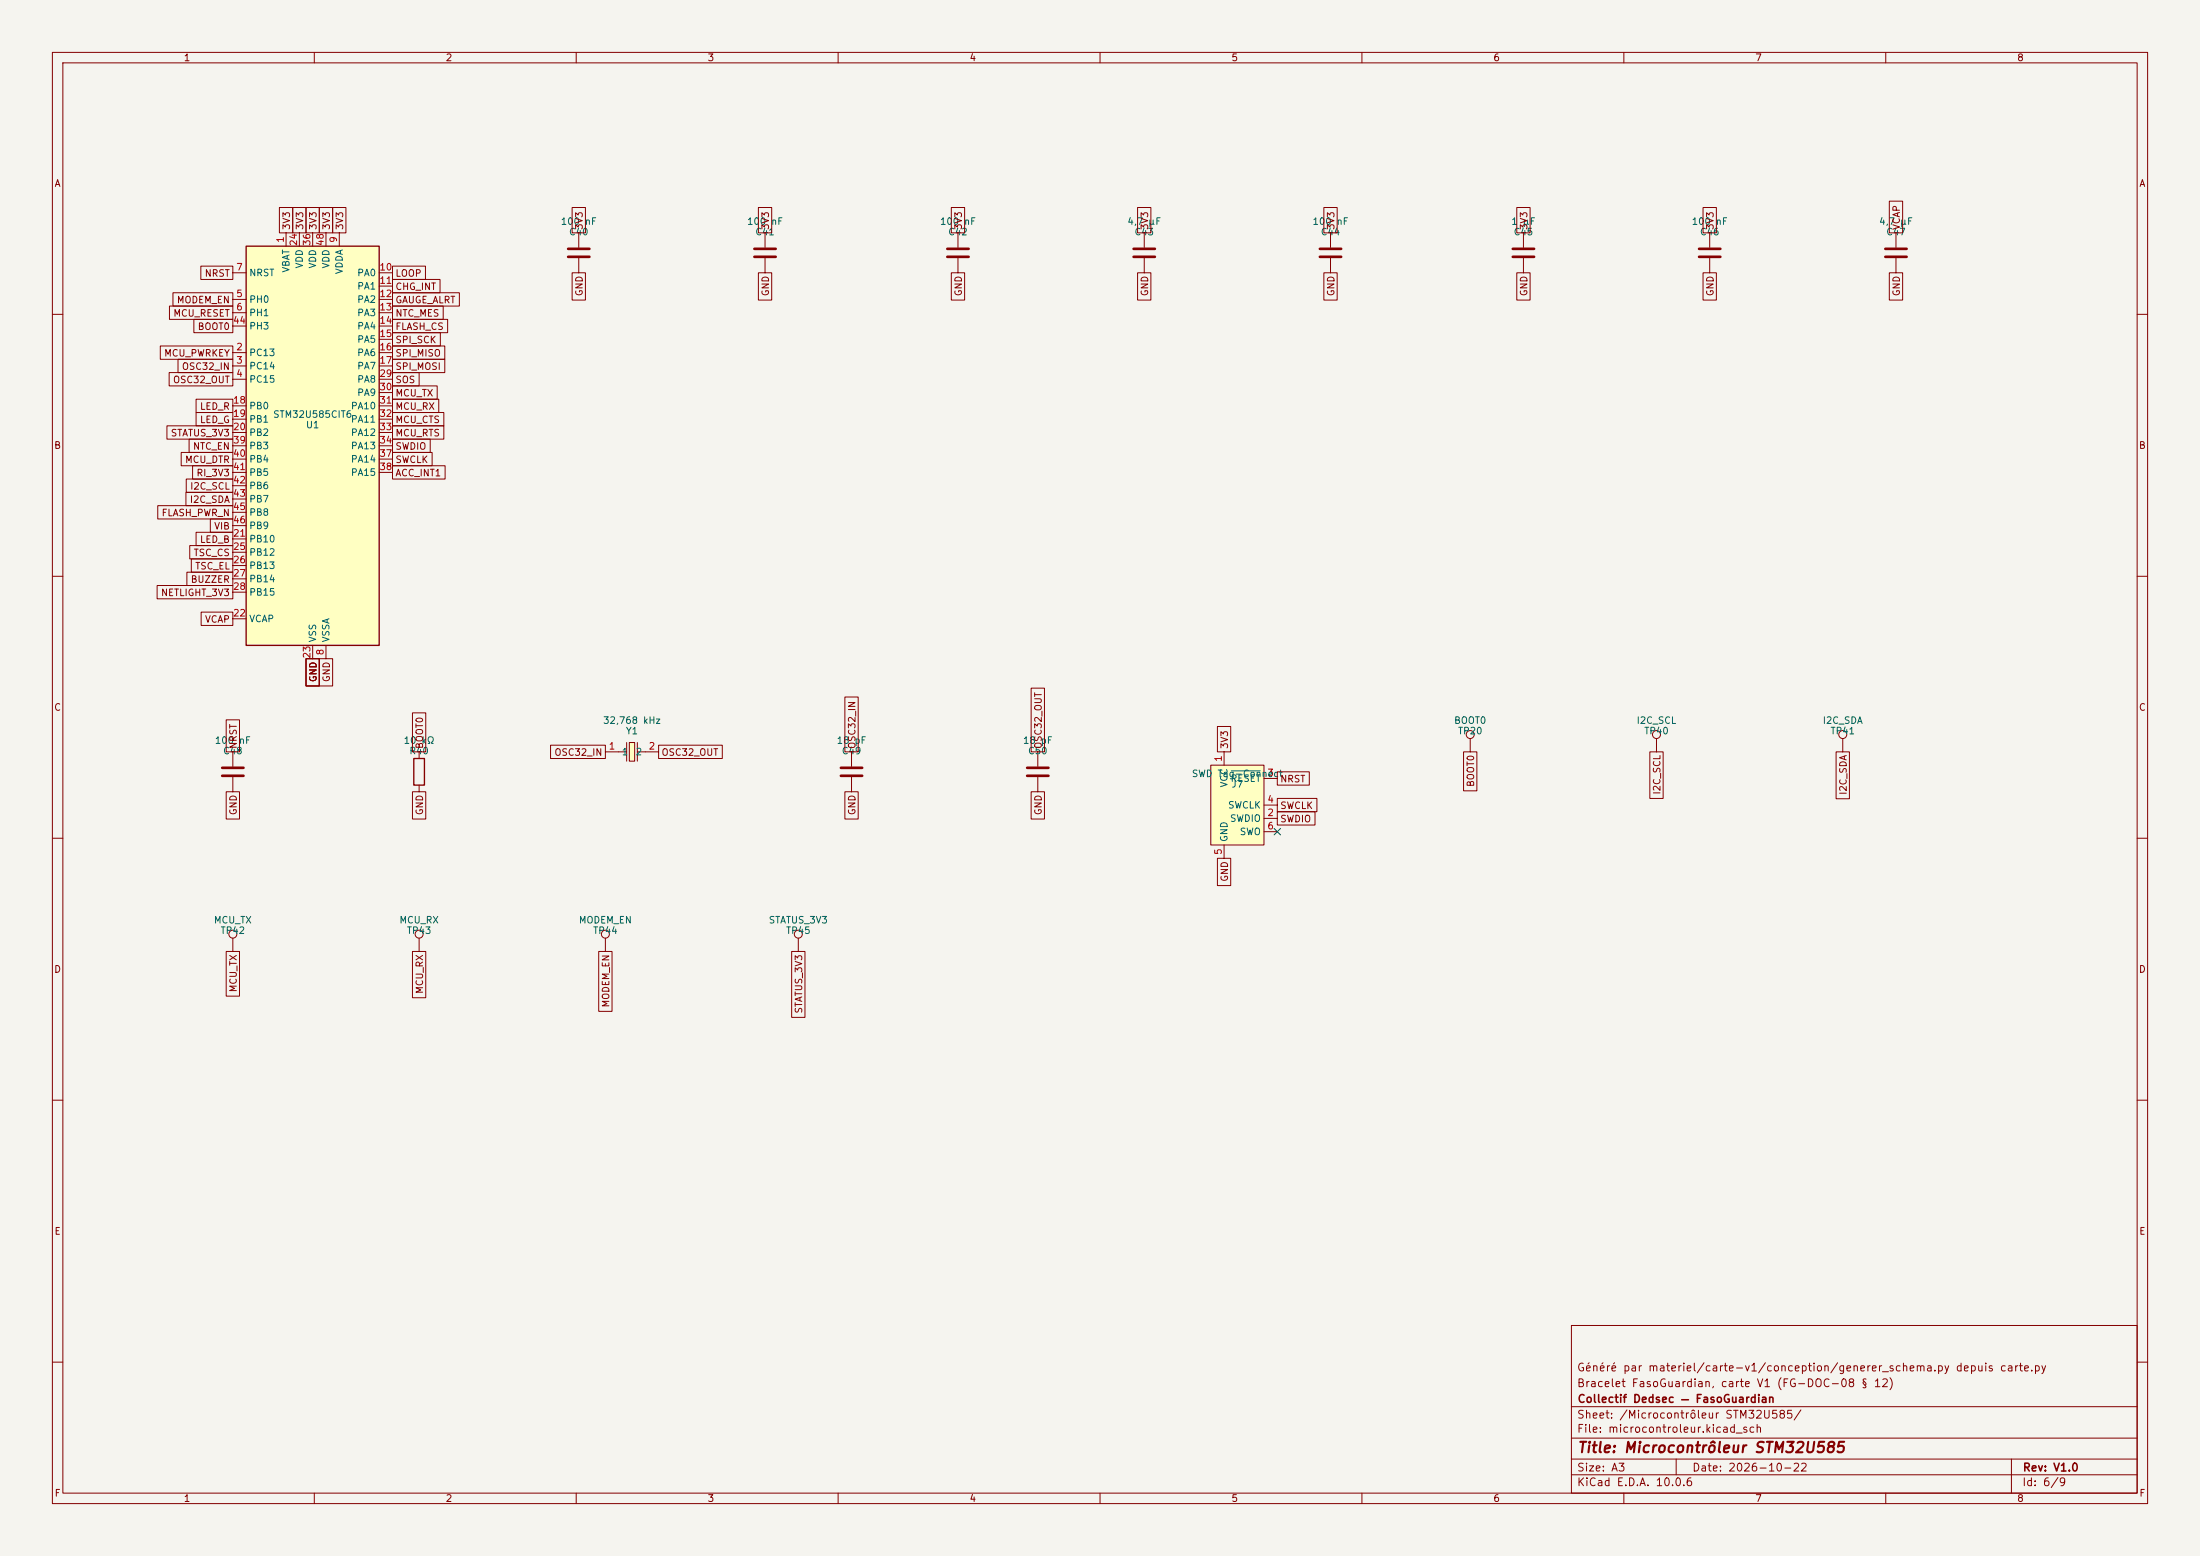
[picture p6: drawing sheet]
<svg xmlns="http://www.w3.org/2000/svg" width="420mm" height="297mm" viewBox="0 0 420 297" stroke-linecap="round" stroke-linejoin="round" font-family="sans-serif">
<path d="M0 0h420v297h-420z" fill="#f5f4ef" stroke="#f5f4ef" stroke-width=".19"/>
<g fill="none" stroke="#840000" stroke-width=".19">
<path d="M10 10h400v277h-400zM12 12h396v273h-396zM60 10v2M110 10v2M160 10v2M210 10v2M260 10v2M310 10v2M360 10v2M10 60h2M408 60h2M10 110h2"/>
<path d="M408 110h2M10 160h2M408 160h2M44.4 179.1v2.5M10 210h2M408 210h2M300 253h108v32h-108zM10 260h2M300 278.5h108M300 274.5h108M300 268.5h108M320 278.5v3"/>
<path d="M384 278.5v6.5M408 260h2M60 285v2M110 285v2M160 285v2M210 285v2M260 285v2M300 281.5h108M310 285v2M360 285v2"/>
<circle cx="44.4" cy="178.3" r=".76"/>
</g>
<path d="M47 47h25.4v76.2h-25.4z" fill="#ffffc2"/>
<path d="M47 47h25.4v76.2h-25.4z" fill="none" stroke="#840000" stroke-width=".25"/>
<g fill="none" stroke="#840000" stroke-width=".19">
<path d="M44.4 57.2h2.6M44.4 59.7h2.6M44.4 52.1h2.6M54.6 44.5v2.5M57.1 44.5v2.5M59.7 44.5v2.5M62.2 44.5v2.5M64.8 44.5v2.5M72.4 57.2h2.5M72.4 59.7h2.5M72.4 52.1h2.5M72.4 54.6h2.5"/>
<path d="M44.4 67.3h2.6M44.4 69.9h2.6M44.4 72.4h2.6M44.4 62.2h2.6M44.4 77.5h2.6M72.4 67.3h2.5M72.4 69.9h2.5M72.4 72.4h2.5M72.4 62.2h2.5M72.4 64.8h2.5M72.4 77.5h2.5M72.4 74.9h2.5"/>
<path d="M44.4 80h2.6M44.4 82.6h2.6M44.4 85.1h2.6M44.4 87.6h2.6M44.4 90.2h2.6M44.4 92.7h2.6M44.4 95.3h2.6M44.4 97.8h2.6M72.4 80h2.5M72.4 82.6h2.5M72.4 85.1h2.5M72.4 87.6h2.5"/>
<path d="M72.4 90.2h2.5M44.4 102.9h2.6M44.4 118.1h2.6M44.4 105.4h2.6M44.4 108h2.6M44.4 110.5h2.6M44.4 113h2.6M44.4 100.3h2.6M59.7 123.2v2.5M62.2 123.2v2.5"/>
</g>
<path d="M120.1 141.7h1.1v3.6h-1.1z" fill="#ffffc2"/>
<g fill="none" stroke="#840000" stroke-width=".19">
<path d="M110.5 44.5v2.7M110.5 49.3v2.8M146 44.5v2.7M146 49.3v2.8M182.9 44.5v2.7M182.9 49.3v2.8M218.4 44.5v2.7M218.4 49.3v2.8M254 44.5v2.7M254 49.3v2.8M290.8 44.5v2.7M290.8 49.3v2.8"/>
<path d="M326.4 44.5v2.7M326.4 49.3v2.8M361.9 44.5v2.7M361.9 49.3v2.8M44.4 143.5v2.8M44.4 148.3v2.8M80 143.5v1.3M80 149.9v1.2M115.6 143.5h4M119.6 141.7v3.6M120.1 141.7h1.1v3.6h-1.1zM121.7 143.5h4"/>
<path d="M121.7 141.7v3.6M162.6 143.5v2.8M162.6 148.3v2.8M198.1 143.5v2.8M198.1 148.3v2.8M280.7 141v2.5M316.2 141v2.5M351.8 141v2.5M80 179.1v2.5M115.6 179.1v2.5M152.4 179.1v2.5"/>
<circle cx="280.7" cy="140.2" r=".76"/>
<circle cx="316.2" cy="140.2" r=".76"/>
<circle cx="351.8" cy="140.2" r=".76"/>
<circle cx="80" cy="178.3" r=".76"/>
<circle cx="115.6" cy="178.3" r=".76"/>
<circle cx="152.4" cy="178.3" r=".76"/>
</g>
<g fill="none" stroke="#840000" stroke-width=".51">
<path d="M108.5 47.5h4M108.5 49h4M144 47.5h4.1M144 49h4.1M180.8 47.5h4.1M180.8 49h4.1M216.4 47.5h4.1M216.4 49h4.1M252 47.5h4M252 49h4M288.8 47.5h4.1M288.8 49h4.1"/>
<path d="M324.4 47.5h4M324.4 49h4M359.9 47.5h4.1M359.9 49h4.1M42.4 146.6h4.1M42.4 148.1h4.1M160.5 146.6h4.1M160.5 148.1h4.1M196.1 146.6h4.1M196.1 148.1h4.1"/>
</g>
<path d="M79 144.8h2v5.1h-2z" fill="none" stroke="#840000" stroke-width=".25"/>
<path d="M231.1 146.1h10.2v15.2h-10.2z" fill="#ffffc2"/>
<g fill="none" stroke="#840000" stroke-width=".19">
<path d="M53.3 39.6h2.6v4.9h-2.6zM55.9 39.6h2.5v4.9h-2.5zM58.4 39.6h2.6v4.9h-2.6zM61 39.6h2.5v4.9h-2.5zM63.5 39.6h2.5v4.9h-2.5zM109.2 39.6h2.6v4.9h-2.6zM144.8 39.6h2.5v4.9h-2.5zM181.6 39.6h2.6v4.9h-2.6zM217.2 39.6h2.5v4.9h-2.5zM252.7 39.6h2.6v4.9h-2.6zM289.6 39.6h2.5v4.9h-2.5zM325.1 39.6h2.6v4.9h-2.6z"/>
<path d="M360.7 38.4h2.5v6.1h-2.5zM32.4 58.4h12v2.6h-12zM33 55.9h11.4v2.5h-11.4zM38.3 50.8h6.1v2.5h-6.1zM74.9 50.8h6.3v2.5h-6.3zM74.9 53.3h9.1v2.6h-9.1zM74.9 55.9h12.8v2.5h-12.8zM74.9 58.4h9.7v2.6h-9.7zM109.2 52.1h2.6v5.2h-2.6zM144.8 52.1h2.5v5.2h-2.5zM181.6 52.1h2.6v5.2h-2.6zM217.2 52.1h2.5v5.2h-2.5z"/>
<path d="M252.7 52.1h2.6v5.2h-2.6zM289.6 52.1h2.5v5.2h-2.5zM325.1 52.1h2.6v5.2h-2.6zM360.7 52.1h2.5v5.2h-2.5zM30.6 66h13.8v2.6h-13.8zM32.3 71.1h12.1v2.6h-12.1zM34 68.6h10.4v2.5h-10.4zM37 61h7.4v2.5h-7.4zM37.4 76.2h7v2.5h-7zM37.4 78.7h7v2.6h-7zM74.9 63.5h9.2v2.5h-9.2zM74.9 66h10v2.6h-10z"/>
<path d="M74.9 68.6h10v2.5h-10zM74.9 71.1h5.1v2.6h-5.1zM74.9 73.7h8.6v2.5h-8.6zM74.9 76.2h8.9v2.5h-8.9zM74.9 78.7h9.8v2.6h-9.8zM74.9 61h10.6v2.5h-10.6zM30.1 96.5h14.3v2.6h-14.3zM31.9 81.3h12.5v2.5h-12.5zM34.6 86.4h9.8v2.5h-9.8zM35.5 94h8.9v2.5h-8.9zM35.6 91.4h8.8v2.6h-8.8zM36.1 83.8h8.3v2.6h-8.3z"/>
<path d="M36.8 88.9h7.6v2.5h-7.6zM40.2 99.1h4.2v2.5h-4.2zM74.9 81.3h9.8v2.5h-9.8zM74.9 83.8h7.2v2.6h-7.2zM74.9 86.4h7.6v2.5h-7.6zM74.9 88.9h10.1v2.5h-10.1zM30 111.8h14.4v2.5h-14.4zM35.7 109.2h8.7v2.6h-8.7zM36.2 104.1h8.2v2.6h-8.2zM36.5 106.7h7.9v2.5h-7.9zM37.4 101.6h7v2.5h-7zM38.4 116.8h6v2.6h-6z"/>
<path d="M43.2 137.4h2.5v6.1h-2.5zM58.4 125.7h2.6v5.2h-2.6zM61 125.7h2.5v5.2h-2.5zM78.7 136.1h2.6v7.4h-2.6zM161.3 133h2.5v10.5h-2.5zM196.8 131.4h2.6v12.1h-2.6zM232.4 138.7h2.6v4.8h-2.6zM43.2 151.1h2.5v5.2h-2.5zM78.7 151.1h2.6v5.2h-2.6zM105.1 142.2h10.5v2.6h-10.5zM125.7 142.2h12.2v2.6h-12.2zM161.3 151.1h2.5v5.2h-2.5z"/>
<path d="M196.8 151.1h2.6v5.2h-2.6zM231.1 146.1h10.2v15.2h-10.2zM233.7 143.5v2.6M241.3 156.2h2.5M241.3 148.6h2.5M241.3 153.7h2.5M241.3 158.8h2.5M243.8 154.9h7.2v2.6h-7.2zM243.8 152.4h7.6v2.5h-7.6zM243.8 147.3h6.2v2.6h-6.2zM279.4 143.5h2.5v7.5h-2.5zM315 143.5h2.5v8.9h-2.5z"/>
<path d="M350.5 143.5h2.6v9h-2.6zM232.4 163.8h2.6v5.2h-2.6zM233.7 161.3v2.5M43.2 181.6h2.5v8.5h-2.5zM78.7 181.6h2.6v8.8h-2.6zM114.3 181.6h2.5v11.4h-2.5zM151.1 181.6h2.6v12.6h-2.6z"/>
</g>
<path d="M235.1 147.1h5.5" fill="none" stroke="#006464" stroke-width=".19"/>
<path d="M243.2 158.1l1.2 1.3M244.4 158.1l-1.2 1.3" fill="none" stroke="#000084" stroke-width=".19"/>
<text font-size="2" fill="#840000" x="301" y="277.8">Title: Microcontrôleur STM32U585</text>
<g font-size="1.5" fill="#840000">
<text x="300.9" y="262.1">Généré par materiel/carte-v1/conception/generer_schema.py depuis carte.py</text>
<text x="300.9" y="265.1">Bracelet FasoGuardian, carte V1 (FG-DOC-08 § 12)</text>
<text x="301" y="268.1">Collectif Dedsec — FasoGuardian</text>
<text x="300.9" y="273.8">File: microcontroleur.kicad_sch</text>
<text x="300.9" y="271.1">Sheet: /Microcontrôleur STM32U585/</text>
<text x="300.9" y="281.2">Size: A3</text>
<text x="322.9" y="281.2">Date: 2026-10-22</text>
<text x="386" y="281.2">Rev: V1.0</text>
<text x="300.9" y="284">KiCad E.D.A. 10.0.6</text>
<text x="385.9" y="284">Id: 6/9</text>
</g>
<g font-size="1.3" fill="#840000">
<text x="35" y="12">1</text>
<text x="85" y="12">2</text>
<text x="135" y="12">3</text>
<text x="185" y="12">4</text>
<text x="235" y="12">5</text>
<text x="285" y="12">6</text>
<text x="335" y="12">7</text>
<text x="385" y="12">8</text>
<text x="10.3" y="36">A</text>
<text x="408.3" y="36">A</text>
<text x="55.7" y="44" transform="rotate(-90 55.7 44)">3V3</text>
<text x="58.2" y="44" transform="rotate(-90 58.2 44)">3V3</text>
<text x="60.7" y="44" transform="rotate(-90 60.7 44)">3V3</text>
<text x="63.3" y="44" transform="rotate(-90 63.3 44)">3V3</text>
<text x="65.8" y="44" transform="rotate(-90 65.8 44)">3V3</text>
<text x="111.5" y="44" transform="rotate(-90 111.5 44)">3V3</text>
<text x="147.1" y="44" transform="rotate(-90 147.1 44)">3V3</text>
<text x="183.9" y="44" transform="rotate(-90 183.9 44)">3V3</text>
<text x="219.5" y="44" transform="rotate(-90 219.5 44)">3V3</text>
<text x="255.1" y="44" transform="rotate(-90 255.1 44)">3V3</text>
<text x="291.9" y="44" transform="rotate(-90 291.9 44)">3V3</text>
<text x="327.4" y="44" transform="rotate(-90 327.4 44)">3V3</text>
<text x="363" y="44" transform="rotate(-90 363 44)">VCAP</text>
<text x="39" y="53.1">NRST</text>
<text x="75.4" y="53.1">LOOP</text>
<text x="33.6" y="58.2">MODEM_EN</text>
<text x="75.4" y="55.7">CHG_INT</text>
<text x="75.4" y="58.2">GAUGE_ALRT</text>
<text x="111.5" y="56.6" transform="rotate(-90 111.5 56.6)">GND</text>
<text x="147.1" y="56.6" transform="rotate(-90 147.1 56.6)">GND</text>
<text x="183.9" y="56.6" transform="rotate(-90 183.9 56.6)">GND</text>
<text x="219.5" y="56.6" transform="rotate(-90 219.5 56.6)">GND</text>
<text x="255.1" y="56.6" transform="rotate(-90 255.1 56.6)">GND</text>
<text x="291.9" y="56.6" transform="rotate(-90 291.9 56.6)">GND</text>
<text x="327.4" y="56.6" transform="rotate(-90 327.4 56.6)">GND</text>
<text x="363" y="56.6" transform="rotate(-90 363 56.6)">GND</text>
<text x="33" y="60.7">MCU_RESET</text>
<text x="37.6" y="63.3">BOOT0</text>
<text x="75.4" y="65.8">SPI_SCK</text>
<text x="75.4" y="60.7">NTC_MES</text>
<text x="75.4" y="63.3">FLASH_CS</text>
<text x="31.2" y="68.4">MCU_PWRKEY</text>
<text x="34.6" y="70.9">OSC32_IN</text>
<text x="75.4" y="68.4">SPI_MISO</text>
<text x="75.4" y="70.9">SPI_MOSI</text>
<text x="32.9" y="73.4">OSC32_OUT</text>
<text x="75.4" y="73.4">SOS</text>
<text x="75.4" y="76">MCU_TX</text>
<text x="32.5" y="83.6">STATUS_3V3</text>
<text x="38.1" y="78.5">LED_R</text>
<text x="38.1" y="81.1">LED_G</text>
<text x="75.4" y="78.5">MCU_RX</text>
<text x="75.4" y="81.1">MCU_CTS</text>
<text x="75.4" y="83.6">MCU_RTS</text>
<text x="10.2" y="86">B</text>
<text x="35.2" y="88.7">MCU_DTR</text>
<text x="36.7" y="86.1">NTC_EN</text>
<text x="75.4" y="86.1">SWDIO</text>
<text x="75.4" y="88.7">SWCLK</text>
<text x="408.2" y="86">B</text>
<text x="36.2" y="93.8">I2C_SCL</text>
<text x="37.4" y="91.2">RI_3V3</text>
<text x="75.4" y="91.2">ACC_INT1</text>
<text x="30.7" y="98.8">FLASH_PWR_N</text>
<text x="36.1" y="96.3">I2C_SDA</text>
<text x="40.8" y="101.4">VIB</text>
<text x="36.9" y="106.5">TSC_CS</text>
<text x="38.1" y="103.9">LED_B</text>
<text x="36.3" y="111.5">BUZZER</text>
<text x="37.2" y="109">TSC_EL</text>
<text x="30.6" y="114.1">NETLIGHT_3V3</text>
<text x="39" y="119.2">VCAP</text>
<text x="60.7" y="130.3" transform="rotate(-90 60.7 130.3)">GND</text>
<text x="63.3" y="130.3" transform="rotate(-90 63.3 130.3)">GND</text>
<text x="10.2" y="136">C</text>
<text x="408.2" y="136">C</text>
<text x="45.5" y="143.1" transform="rotate(-90 45.5 143.1)">NRST</text>
<text x="81.1" y="143.1" transform="rotate(-90 81.1 143.1)">BOOT0</text>
<text x="163.6" y="143.1" transform="rotate(-90 163.6 143.1)">OSC32_IN</text>
<text x="199.2" y="143.1" transform="rotate(-90 199.2 143.1)">OSC32_OUT</text>
<text x="234.7" y="143.1" transform="rotate(-90 234.7 143.1)">3V3</text>
<text x="105.7" y="144.6">OSC32_IN</text>
<text x="126.2" y="144.6">OSC32_OUT</text>
<text x="244.3" y="149.6">NRST</text>
<text x="45.5" y="155.7" transform="rotate(-90 45.5 155.7)">GND</text>
<text x="81.1" y="155.7" transform="rotate(-90 81.1 155.7)">GND</text>
<text x="163.6" y="155.7" transform="rotate(-90 163.6 155.7)">GND</text>
<text x="199.2" y="155.7" transform="rotate(-90 199.2 155.7)">GND</text>
<text x="244.3" y="154.7">SWCLK</text>
<text x="281.7" y="150.3" transform="rotate(-90 281.7 150.3)">BOOT0</text>
<text x="317.3" y="151.8" transform="rotate(-90 317.3 151.8)">I2C_SCL</text>
<text x="352.8" y="151.8" transform="rotate(-90 352.8 151.8)">I2C_SDA</text>
<text x="244.3" y="157.3">SWDIO</text>
<text x="234.7" y="168.4" transform="rotate(-90 234.7 168.4)">GND</text>
<text x="10.2" y="186">D</text>
<text x="408.2" y="186">D</text>
<text x="45.5" y="189.5" transform="rotate(-90 45.5 189.5)">MCU_TX</text>
<text x="81.1" y="189.8" transform="rotate(-90 81.1 189.8)">MCU_RX</text>
<text x="116.6" y="192.4" transform="rotate(-90 116.6 192.4)">MODEM_EN</text>
<text x="153.5" y="193.6" transform="rotate(-90 153.5 193.6)">STATUS_3V3</text>
<text x="10.3" y="236">E</text>
<text x="408.3" y="236">E</text>
<text x="10.3" y="286">F</text>
<text x="35" y="287">1</text>
<text x="85" y="287">2</text>
<text x="135" y="287">3</text>
<text x="185" y="287">4</text>
<text x="235" y="287">5</text>
<text x="285" y="287">6</text>
<text x="335" y="287">7</text>
<text x="385" y="287">8</text>
<text x="408.3" y="286">F</text>
</g>
<g font-size="1.3" fill="#a90000">
<text x="54.5" y="46.5" transform="rotate(-90 54.5 46.5)">1</text>
<text x="57" y="47.1" transform="rotate(-90 57 47.1)">24</text>
<text x="59.6" y="47.1" transform="rotate(-90 59.6 47.1)">36</text>
<text x="62.1" y="47.1" transform="rotate(-90 62.1 47.1)">48</text>
<text x="64.6" y="46.5" transform="rotate(-90 64.6 46.5)">9</text>
<text x="45" y="51.9">7</text>
<text x="72.3" y="51.9">10</text>
<text x="45" y="57">5</text>
<text x="45" y="59.6">6</text>
<text x="72.3" y="54.5">11</text>
<text x="72.3" y="57">12</text>
<text x="72.3" y="59.6">13</text>
<text x="44.4" y="62.1">44</text>
<text x="72.3" y="62.1">14</text>
<text x="72.3" y="64.6">15</text>
<text x="45" y="67.2">2</text>
<text x="45" y="69.7">3</text>
<text x="72.3" y="67.2">16</text>
<text x="72.3" y="69.7">17</text>
<text x="44.4" y="77.3">18</text>
<text x="45" y="72.3">4</text>
<text x="72.3" y="72.3">29</text>
<text x="72.3" y="74.8">30</text>
<text x="72.3" y="77.3">31</text>
<text x="44.4" y="79.9">19</text>
<text x="44.4" y="82.4">20</text>
<text x="72.3" y="79.9">32</text>
<text x="72.3" y="82.4">33</text>
<text x="44.4" y="85">39</text>
<text x="44.4" y="87.5">40</text>
<text x="72.3" y="85">34</text>
<text x="72.3" y="87.5">37</text>
<text x="44.4" y="90">41</text>
<text x="44.4" y="92.6">42</text>
<text x="44.4" y="95.1">43</text>
<text x="72.3" y="90">38</text>
<text x="44.4" y="97.7">45</text>
<text x="44.4" y="100.2">46</text>
<text x="44.4" y="102.7">21</text>
<text x="44.4" y="105.3">25</text>
<text x="44.4" y="107.8">26</text>
<text x="44.4" y="110.4">27</text>
<text x="44.4" y="112.9">28</text>
<text x="44.4" y="118">22</text>
<text x="59.6" y="125.8" transform="rotate(-90 59.6 125.8)">23</text>
<text x="62.1" y="125.2" transform="rotate(-90 62.1 125.2)">8</text>
<text x="116.1" y="143.4">1</text>
<text x="123.7" y="143.4">2</text>
<text x="233.5" y="145.5" transform="rotate(-90 233.5 145.5)">1</text>
<text x="241.8" y="148.5">3</text>
<text x="241.8" y="153.5">4</text>
<text x="241.8" y="156.1">2</text>
<text x="241.8" y="158.6">6</text>
<text x="233.5" y="163.3" transform="rotate(-90 233.5 163.3)">5</text>
</g>
<g font-size="1.3" fill="#006464">
<text x="106.9" y="43.2">100 nF</text>
<text x="108.5" y="45.2">C40</text>
<text x="142.5" y="43.2">100 nF</text>
<text x="144.1" y="45.2">C41</text>
<text x="179.3" y="43.2">100 nF</text>
<text x="180.9" y="45.2">C42</text>
<text x="215.1" y="43.2">4,7 µF</text>
<text x="216.5" y="45.2">C43</text>
<text x="250.5" y="43.2">100 nF</text>
<text x="252" y="45.2">C44</text>
<text x="288.4" y="43.2">1</text>
<text x="288.9" y="45.2">C45</text>
<text x="290.6" y="43.2">µF</text>
<text x="322.8" y="43.2">100 nF</text>
<text x="324.4" y="45.2">C46</text>
<text x="358.6" y="43.2">4,7 µF</text>
<text x="360" y="45.2">C47</text>
<text x="47.5" y="53">NRST</text>
<text x="55.6" y="52.1" transform="rotate(-90 55.6 52.1)">VBAT</text>
<text x="58.1" y="51.4" transform="rotate(-90 58.1 51.4)">VDD</text>
<text x="60.7" y="51.4" transform="rotate(-90 60.7 51.4)">VDD</text>
<text x="63.2" y="51.4" transform="rotate(-90 63.2 51.4)">VDD</text>
<text x="65.7" y="52.4" transform="rotate(-90 65.7 52.4)">VDDA</text>
<text x="68.1" y="53">PA0</text>
<text x="47.5" y="58.1">PH0</text>
<text x="68.1" y="55.6">PA1</text>
<text x="68.1" y="58.1">PA2</text>
<text x="47.5" y="60.7">PH1</text>
<text x="47.5" y="63.2">PH3</text>
<text x="68.1" y="60.7">PA3</text>
<text x="68.1" y="63.2">PA4</text>
<text x="68.1" y="65.7">PA5</text>
<text x="47.5" y="68.3">PC13</text>
<text x="47.5" y="70.8">PC14</text>
<text x="68.1" y="68.3">PA6</text>
<text x="68.1" y="70.8">PA7</text>
<text x="47.5" y="73.4">PC15</text>
<text x="68.1" y="73.4">PA8</text>
<text x="68.1" y="75.9">PA9</text>
<text x="47.5" y="78.4">PB0</text>
<text x="47.5" y="81">PB1</text>
<text x="47.5" y="83.5">PB2</text>
<text x="52" y="80.1">STM32U585CIT6</text>
<text x="58.3" y="82.1">U1</text>
<text x="66.9" y="78.4">PA10</text>
<text x="66.9" y="81">PA11</text>
<text x="66.9" y="83.5">PA12</text>
<text x="47.5" y="86.1">PB3</text>
<text x="47.5" y="88.6">PB4</text>
<text x="66.9" y="86.1">PA13</text>
<text x="66.9" y="88.6">PA14</text>
<text x="47.5" y="91.1">PB5</text>
<text x="47.5" y="93.7">PB6</text>
<text x="66.9" y="91.1">PA15</text>
<text x="47.5" y="96.2">PB7</text>
<text x="47.5" y="98.8">PB8</text>
<text x="47.5" y="101.3">PB9</text>
<text x="47.5" y="103.8">PB10</text>
<text x="47.5" y="106.4">PB12</text>
<text x="47.5" y="108.9">PB13</text>
<text x="47.5" y="111.5">PB14</text>
<text x="47.5" y="114">PB15</text>
<text x="47.5" y="119.1">VCAP</text>
<text x="60.7" y="122.7" transform="rotate(-90 60.7 122.7)">VSS</text>
<text x="63.2" y="122.7" transform="rotate(-90 63.2 122.7)">VSSA</text>
<text x="40.9" y="142.3">100 nF</text>
<text x="76.9" y="142.3">10 kΩ</text>
<text x="115" y="138.5">32,768 kHz</text>
<text x="119.4" y="140.5">Y1</text>
<text x="159.6" y="142.3">18 pF</text>
<text x="195.2" y="142.3">18 pF</text>
<text x="277.5" y="138.5">BOOT0</text>
<text x="278.2" y="140.5">TP20</text>
<text x="312.3" y="138.5">I2C_SCL</text>
<text x="313.8" y="140.5">TP40</text>
<text x="347.9" y="138.5">I2C_SDA</text>
<text x="349.3" y="140.5">TP41</text>
<text x="42.5" y="144.3">C48</text>
<text x="78" y="144.3">R40</text>
<text x="118.6" y="144.5">1</text>
<text x="121.2" y="144.5">2</text>
<text x="160.6" y="144.3">C49</text>
<text x="196.1" y="144.3">C50</text>
<text x="227.4" y="148.6">SWD Tag-Connect</text>
<text x="234.8" y="149.6">RESET</text>
<text x="234.3" y="154.6">SWCLK</text>
<text x="234.6" y="150.4" transform="rotate(-90 234.6 150.4)">VCC</text>
<text x="235" y="150.6">J7</text>
<text x="234.6" y="160.8" transform="rotate(-90 234.6 160.8)">GND</text>
<text x="234.7" y="157.2">SWDIO</text>
<text x="236.6" y="159.7">SWO</text>
<text x="40.7" y="176.6">MCU_TX</text>
<text x="42" y="178.6">TP42</text>
<text x="76.1" y="176.6">MCU_RX</text>
<text x="77.6" y="178.6">TP43</text>
<text x="110.4" y="176.6">MODEM_EN</text>
<text x="113.1" y="178.6">TP44</text>
<text x="146.6" y="176.6">STATUS_3V3</text>
<text x="149.9" y="178.6">TP45</text>
</g>
</svg>
